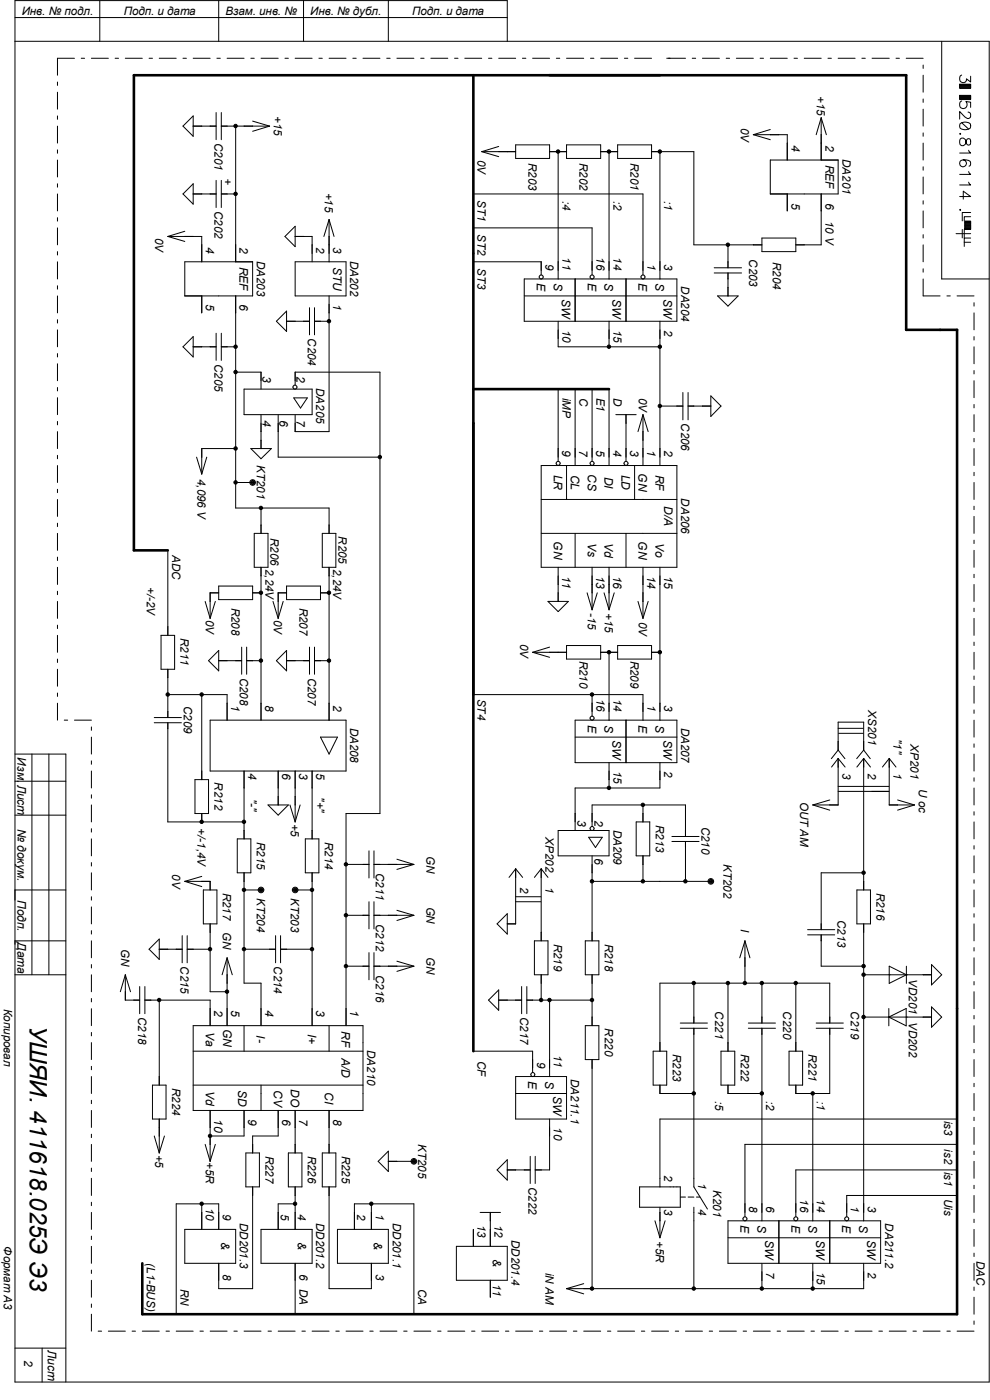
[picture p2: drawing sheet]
<svg xmlns="http://www.w3.org/2000/svg" width="210mm" height="297mm" viewBox="0 0 210 297" stroke-linecap="round" stroke-linejoin="round" font-family="sans-serif">
<g fill="none" stroke="#000" stroke-width=".21">
<path d="M3.2 8.8h206.6v284.4h-206.6v-293.1h104.4v8.7M3.2 3.7h104.4M12.2 17.4v.7M12.2 19.6v3.6M15.8 12.4h-3.6v3.6M17.2 12.4h.7M19.4 12.4h3.6M21.2 .1v8.7M24.4 12.4h.7M26.6 12.4h3.6M31.6 12.4h.7M33.8 12.4h3.6"/>
<path d="M38.8 12.4h.7M41 12.4h3.6M46 12.4h.7M46.4 .1v8.7M48.2 12.4h3.6M53.2 12.4h.7M55.4 12.4h3.6M60.5 12.4h.7M62.6 12.4h3.6M64.4 .1v8.7M67.6 12.4h.8M69.8 12.4h3.6"/>
<path d="M74.8 12.4h.8M77 12.4h3.6M82 12.4h.8M82.4 .1v8.7M84.2 12.4h3.6M89.2 12.4h.8M91.4 12.4h3.6M96.4 12.4h.8M98.6 12.4h3.6M103.6 12.4h.8M105.8 12.4h3.6M110.8 12.4h.7"/>
<path d="M113 12.4h3.6M118 12.4h.7M120.2 12.4h3.6M125.3 12.4h.7M127.4 12.4h3.6M132.5 12.4h.7M134.6 12.4h3.6M141.4 12.4h4M146.9 12.4h.7M149 12.4h3.6M154.1 12.4h.7M156.2 12.4h3.6"/>
<path d="M161.2 12.4h.8M163.4 12.4h3.6M168.4 12.4h.8M170.6 12.4h3.6M175.6 12.4h.8M177.8 12.4h3.6M182.8 12.4h.8M185 12.4h3.6M190.1 12.4h.7M192.2 12.4h3.6M195.8 13.8v.7M195.8 16v3.6"/>
<path d="M199.8 8.8v50.4h10M203.6 17.9h2.3v.9h-2.3zM203.6 17.9h2.3M203.6 18.1h2.3M203.6 18.2h2.3M203.6 18.3h2.3M203.6 18.4h2.3M203.6 18.5h2.3M203.6 18.6h2.3M204 15.9a.82 .82 0 0 0-.3 1.3 .82 .82 0 0 0 1.3-.1v-.4l.9 .7v-1.2M12.2 24.6v.7M12.2 26.8v3.6"/>
<path d="M12.2 31.8v.7M12.2 34v3.5M12.2 39v.7M41 26.8h4.8M41 24.6v4.3l-2.2-2.1zM45.8 23.9v5.7M45.8 38.3v5.7M46.9 26.8h10.3M46.9 23.9v5.7M46.9 38.3v5.7M50 26.8v28.7M53.6 25.7l3.6 1.1"/>
<path d="M57.2 26.8l-3.6 1.1M102.2 32.2h7.2M102.2 32.2l3.6 1M105.8 31.1l-3.6 1.1M109.4 30.7h7.2v2.9h-7.2zM116.6 32.2h3.6M118.4 32.2v27M120.2 30.7h7.2v2.9h-7.2zM127.4 32.2h3.6M129.2 32.2v27M131 30.7h7.2v2.9h-7.2zM138.2 32.2h9v19.7h14.4"/>
<path d="M140 32.2v27M159.8 28.6h7.2v5.4M159.8 28.6l3.6 1M163.4 34h14.4v7.1h-14.4zM163.4 27.5l-3.6 1.1M174.2 25v9M174.2 25l1.1 3.6M174.2 25l-1.1 3.6M195.8 21v.7M195.8 23.2v3.6M195.8 28.2v.7M195.8 30.4v3.6"/>
<path d="M195.8 35.4v.7M195.8 37.5v3.6M203.6 20.2h2.3v.9h-2.3zM203.6 20.3h2.3M203.6 20.4h2.3M203.6 20.5h2.3M203.6 20.7h2.3M203.6 20.8h2.3M203.6 20.9h2.3M203.6 21h2.3M203.7 26.2a1.85 1.85 0 0 1 2.1 0 .83 .83 0 0 1-.3 1.2 1.91 1.91 0 0 1-1.8-.2zM203.7 28.3l.1 .1-.1 .1z"/>
<path d="M203.8 29.4a.69 .69 0 0 1 .7 0 .69 .69 0 0 1 .4 .6l.2 .6 .5 .2a.81 .81 0 0 0 0-1.4h-.2a1.26 1.26 0 0 0-.6 1.2 .64 .64 0 0 1-.7 .3 .64 .64 0 0 1-.5-.6zM204 26l1.5 1.4M204 21.4a.85 .85 0 0 0-.4 1.2 .85 .85 0 0 0 1.3 .2 .85 .85 0 0 0 0-1.3l1 .2v1.1M204.3 33.9a.74 .74 0 0 1 .7 1 .74 .74 0 0 1-1.2 .3 .74 .74 0 0 1 .1-1.2 2.15 2.15 0 0 1 1.9 .2 .74 .74 0 0 1-.2 1.1M205.4 23.8l.3 .1a.74 .74 0 0 1-.2 1.2l-.8-.3-1.1-1.1v1.6M205.5 31.9l.4 .6h-2.3M205.5 36.4l.4 .6h-2.3M205.5 38.7l.4 .5h-2.3M12.2 41.1v3.6M12.2 46.2v.7M12.2 48.3v3.6M12.2 53.4v.7"/>
<path d="M12.2 55.5v3.7M35.6 50.2h7.2v5.3M35.6 50.2l3.6 1M38.8 41.1l2.2-2.1v4.3zM39.2 55.5h14.4v7.3h-14.4zM39.2 49.1l-3.6 1.1M41 41.1h4.8M46.9 41.1h3.1M62.6 50.2h3.6v5.3M62.6 55.5h10.8v7.3h-10.8zM62.6 48v4.3l-2.1-2.1zM69.8 46.6v8.9"/>
<path d="M69.8 46.6l1.1 3.6M69.8 46.6l-1.1 3.6M100.4 41.1h36v17.2M100.4 48.3h25.2v10M100.4 55.5h14.4v2.8M111.2 59.2h32.4v9h-32.4zM122 59.2v9M132.8 59.2v9M151.5 56.8h5.8M151.5 57.9h5.8M154.4 51.9v4.9M154.4 57.9v4.9"/>
<path d="M161.6 50.5h7.2v2.9h-7.2zM167 41.1v3.6M174.2 41.1v10.8h-5.4M195.8 42.6v.7M195.8 44.7v3.6M195.8 49.8v.7M195.8 51.9v3.6M195.8 57v.7M195.8 59.2v3.6h3.6M202.8 49.6h3.1M203.6 41.7h2.3l-1.6-1.1v1.6M203.7 44.4l.1 .1-.1 .1z"/>
<path d="M204.1 48.7v1.8M204.6 48.7v1.8M204.6 51.4h1.3M204.7 48.3h1.2M204.7 47h1.2M204.7 47.1h1.2M204.7 47.2h1.2M204.7 47.3h1.2M204.7 47.5h1.2M204.7 47.7h1.2M204.7 47.8h1.2M204.7 47.9h1.2"/>
<path d="M204.7 48h1.2M204.7 48.1h1.2M204.7 48.2h1.2M204.7 48.5h1.2M205.9 45.1h-1.8v1.8M205.9 46h-1.3v.9M205.9 48.6h-1.2v.1h1.2v-1.8h-1.2v1.8M205.9 50.5h-1.3v1.8M12.2 60.6v.7M12.2 62.8v3.6M12.2 67.8v.7M12.2 70v3.6"/>
<path d="M12.2 75v.7M12.2 77.2v3.6M38.8 73.6l2.2-2.2v4.3zM41 73.6h4.8M42.8 62.8v3.6M45.8 70.7v5.8M46.9 73.6h3.1M46.9 70.7v5.8M50 62.8v45h19.8v5.4M50 79h5.4v3.5M60.8 68.2h4.9M60.8 66v4.3l-2.2-2.1z"/>
<path d="M65.7 65.3v5.7M66.7 68.2h3.1M66.7 65.3v5.7M69.8 62.8v28.8h-7.2v-3.6M111.2 62.8h32.4M118.4 68.2v5.4h21.6M129.2 68.2v5.4M140 68.2v30.6M152.2 62.8h4.4l-2.2 2.1zM200.9 62.8h.7M203 62.8h3.6M206.6 64.2v.7"/>
<path d="M206.6 66.4v3.6M206.6 71.4v.7M206.6 73.6v3.6M206.6 78.6v.7M12.2 82.2v.7M12.2 84.4v3.6M12.2 89.4v.7M12.2 91.6v3.6M12.2 96.6v.7M12.2 98.8v3.6M41.7 97l1.1 3.6M43.9 97l-1.1 3.6"/>
<path d="M50 95.2h-7.2v5.4M51.8 82.5h14.4v5.5h-14.4zM53.2 95.2h4.4l-2.2 2.1zM55.4 88v7.2M59 88v9h21.6M62.3 84.4h2.9l-1.4 2.2zM62.6 81.7v-2.7h18v93.6h-7.2v45M114.8 98.8h28.8v21.6h-28.8zM118.4 82.5v15.3M120.2 98.8v7.2M122 82.5v16.3M125.6 82.5v15.3"/>
<path d="M129.2 82.5v16.3M130.6 88h4.4M132.8 88v9.8M134.6 98.8v7.2M136.4 88v10.8M136.4 88l1.1 3.6M136.4 88l-1.1 3.6M140 86.1h4.9M144.9 83.3v5.8M146 86.1h4.8M146 83.3v5.8M150.8 84l2.2 2.1-2.2 2.2z"/>
<path d="M206.6 80.8v3.6M206.6 85.8v.7M206.6 88v3.6M206.6 93v.7M206.6 95.2v3.6M12.2 103.8v.7M12.2 106v3.6M12.2 111v.7M12.2 113.2v3.6M12.2 118.2v.7M35.6 116.8v18M50 102.4h3.6"/>
<path d="M53.6 102.4h.1M53.9 113.2h3v7.2h-3zM55.4 107.8v5.4M68.4 113.2h2.8v7.2h-2.8zM114.8 113.2h28.8M114.8 106h28.8M122 113.2v7.2M132.8 113.2v7.2M206.6 100.2v.7M206.6 102.4v3.6M206.6 107.4v.7M206.6 109.6v3.6"/>
<path d="M206.6 114.6v.7M206.6 116.8v3.6M12.2 120.4v3.6M12.2 125.4v.8M12.2 127.6v3.6M12.2 132.6v.7M12.2 134.8v3.6M12.2 139.8v.7M34.2 134.8h2.8v7.2h-2.8zM43.5 127.6l1.1 3.6M45.7 127.6l-1.1 3.6M46.4 124.3h7.2v2.9h-7.2z"/>
<path d="M46.4 138v4.3l-2.2-2.1zM46.4 125.8h-1.8v5.4M51.3 137.3v5.7M52.3 137.3v5.7M53.6 125.8h1.8M55.4 120.4v32.4M57.9 127.6l1.1 3.6M60.1 127.6l-1.1 3.6M60.8 125.8h-1.8v5.4M60.8 124.3h7.2v2.9h-7.2zM60.8 138v4.3l-2.2-2.1zM65.7 137.3v5.7"/>
<path d="M66.7 137.3v5.7M68 125.8h1.8M69.8 120.4v32.4M113 138.4h7.2M113 138.4l3.6 1M116.2 127.6h4.4l-2.2 2.2zM116.6 137.3l-3.6 1.1M118.4 120.4v7.2M120.2 136.9h7.2v2.9h-7.2zM124.5 125.8l1.1 3.6M125.6 120.4v9M126.7 125.8l-1.1 3.6"/>
<path d="M127.4 138.4h3.6M128.1 125.8l1.1 3.6M129.2 120.4v9M129.2 138.4v14.4M130.3 125.8l-1.1 3.6M131 136.9h7.2v2.9h-7.2zM135.3 127.6l1.1 3.6M136.4 120.4v10.8M137.5 127.6l-1.1 3.6M138.2 138.4h1.8M140 120.4v32.4M206.6 121.8v.8"/>
<path d="M206.6 124v3.6M206.6 129v.8M206.6 131.2v3.6M206.6 136.2v.7M206.6 138.4v3.6M3.2 160h10.8v133.2M6.8 160v46.8M10.4 160v46.8M12.2 142v3.6M12.2 147v.7M12.2 149.2v3.6M13.6 152.8h.8"/>
<path d="M15.8 152.8h3.6M19.4 154.2v.7M19.4 156.4v3.6M32.7 153.3h5.8M32.7 152.2h5.8M35.6 142v10.2M35.6 153.3v21.1h16.2M35.6 147.4h12.6v5.4M42.8 147.4v18M44.6 152.8h28.8v10.8h-28.8zM46.4 140.2h4.9M52.3 140.2h3.1"/>
<path d="M60.8 140.2h4.9M66.7 140.2h3.1M68 156.4h3.6l-1.8 3.6zM100.4 147.4h36v5.4M122 152.8h21.6v9h-21.6zM122 156.4h21.6M125.6 147.4v4.5M132.8 152.8v9M177.8 159.1v-5.9h5.4v5.9M177.8 154.5h5.3M177.8 159.1l-1.4 1.9M177.8 159.1l1.4 1.9"/>
<path d="M177.9 155.6h5.2M183.2 159.1l-1.5 1.9M183.2 159.1l1.4 1.9M206.6 143.4v.7M206.6 145.6v3.6M206.6 150.6v.7M206.6 152.8v3.6M206.6 157.8v.7M206.6 160v3.6M3.2 165.7h10.8M3.2 172.9h10.8M19.4 161.4v.7"/>
<path d="M19.4 163.6v3.6M19.4 168.6v.7M19.4 170.8v3.6M19.4 175.8v.7M19.4 178v3.6M41.4 165.4h2.8v7.2h-2.8zM42.8 172.6v1.8M50.3 178h2.9v7.2h-2.9zM51.8 163.6v14.4M56.9 170.8h4.3l-2.2 2.1zM59 163.6v7.2M61.5 170.8l1.1 3.6"/>
<path d="M62.6 163.6v10.8M63.7 170.8l-1.1 3.6M64.8 178h2.8v7.2h-2.8zM66.2 163.6v14.4M118.4 176.2h10.8v5.4h-10.8zM124.9 177.6h2.9l-1.5 2.2zM125.6 175.3v-4.5h19.8v6.7M129.2 161.8v5.4M135 174.4h2.8v7.2h-2.8zM136.4 170.8v3.6M140 161.8v5.4h-18v9M142.5 177.5h5.8"/>
<path d="M142.5 178.5h5.8M145.4 178.5v8.5M172.4 170.8l3.6 1.1M176 169.7l-3.6 1.1M177.8 160.9v9.9h-5.4M177.8 160.9l1.5 1.8M177.8 160.9l-1.4 1.8M177.8 167.9h10.8M177.8 166.8h10.8M183.2 160.9v27.9M183.2 160.9l1.5 1.8M183.2 160.9l-1.4 1.8"/>
<path d="M188.6 160.9v9.9h5.4M188.6 160.9l1.5 1.8M188.6 160.9l-1.4 1.8M190.4 169.7l3.6 1.1M194 170.8l-3.6 1.1M206.6 165v.7M206.6 167.2v3.6M206.6 172.2v.7M206.6 174.4v3.6M206.6 179.4v.7M3.2 188.8h10.8M3.2 199.6h10.8"/>
<path d="M19.4 183v.7M19.4 185.2v3.6M19.4 190.2v.8M19.4 192.4v3.6M19.4 197.4v.8M19.4 199.6v3.6M38.7 198.5v5.8M39.2 187h5.4v1.8M39.2 187l3.6 1.1M39.7 198.5v5.8M42.8 185.9l-3.6 1.1M43.1 188.8h2.9v7.2h-2.9z"/>
<path d="M44.6 196v14.4h3.6M51.8 185.2v23.4h3.6v9M51.8 188.8h3.6M55.4 188.8h.1M58.5 198.5v5.8M59.5 198.5v5.8M62.6 188.8h.1M62.6 188.8h3.6M66.2 185.2v32.4M73.4 183.4h4.9M73.4 194.2h4.9M78.3 180.5v5.8"/>
<path d="M78.3 191.3v5.8M79.3 183.4h8.5M79.3 194.2h8.5M79.3 180.5v5.8M79.3 191.3v5.8M84.2 182.3l3.6 1.1M84.2 193.1l3.6 1.1M87.8 183.4l-3.6 1M87.8 194.2l-3.6 1.1M105.5 196l2.1-2.2v4.4zM109.4 190.2h5.3M109.4 191.3h5.3"/>
<path d="M109.4 184.3v11.7h-1.8M109.4 184.3l1.5 1.8M109.4 184.3l-1.4 1.8M113.4 199.6h2.8v7.2h-2.8zM114.8 184.3v15.3M114.8 184.3l1.4 1.8M114.8 184.3l-1.4 1.8M124.2 199.6h2.8v7.2h-2.8zM125.6 181.6v18M125.6 187h25.2M136.4 181.6v5.4M150.8 187h.1"/>
<path d="M150.8 187h.2M158 199.6v9M158 199.6l-1.1 3.6M158 199.6l1.1 3.6M171.3 197.2h5.8M171.3 198.3h5.8M174.2 198.3v6.7h9M181.8 188.8h2.9v7.2h-2.9zM183.2 196v63M183.2 185.2h-9v12M206.6 181.6v3.6M206.6 186.6v.8"/>
<path d="M206.6 188.8v3.6M206.6 193.8v.8M206.6 196v3.6M3.2 206.8h10.8M19.4 204.6v.8M19.4 206.8v3.6M19.4 211.8v.8M19.4 214v3.6M19.4 219v.8M26.6 206.8v5.4h3M26.6 206.8l1.1 3.6M26.6 206.8l-1.1 3.6"/>
<path d="M29.6 209.3v5.8M30.7 212.2h13.9v5.4M30.7 209.3v5.8M31.6 201.4l2.2-2.2v4.3zM33.8 201.4h4.9M33.8 212.2v18M39.7 201.4h4.9M41 217.6h36v18h-36zM48.2 203.2v14.4M48.2 203.2l1.1 3.6M48.2 203.2l-1.1 3.6M51.8 217.6v5.4"/>
<path d="M51.8 201.4h6.7M59.5 201.4h6.7M69.8 217.6v5.4M73.4 205h4.9M78.3 202.1v5.8M79.3 205h8.5M79.3 202.1v5.8M84.2 203.9l3.6 1.1M87.8 205l-3.6 1.1M103.6 212.2l2.2-2.2v4.3zM105.8 212.2h4.9M110.7 209.3v5.8"/>
<path d="M111.8 212.2h13.8M111.8 209.3v5.8M114.8 206.8v5.4M116.6 212.2v16.2M124.2 217.6h2.8v7.2h-2.8zM125.6 206.8v10.8M144.3 217h5.8M144.3 218.1h5.8M147.2 208.6v8.4M147.2 218.1v33.7l2.9 4.7M154.4 208.6v14.4M158.7 217h5.8"/>
<path d="M158.7 218.1h5.8M161.6 208.6v8.4M161.6 218.1v40.9M168.8 208.6v14.4M173.1 217h5.8M173.1 218.1h5.8M176 217v-8.4h-36v14.4M176 218.1v13.9h-7.2v-1.8M183.2 206.8h14.4M183.2 215.8h14.4M188.6 215.8h.1M188.6 214v3.6"/>
<path d="M188.6 215.8l3.6-1.8v3.6zM188.6 206.8h.1M188.6 205l3.7 1.8-3.7 1.8zM192.2 215.8h.1M192.3 206.8h.1M192.3 205v3.6M197.6 204.6l2.2 2.2-2.2 2.2zM197.6 213.6l2.2 2.2-2.2 2.1zM206.6 201v.8M206.6 203.2v3.6M206.6 208.2v.8M206.6 210.4v3.6"/>
<path d="M206.6 215.4v.8M206.6 217.6v3.6M19.4 221.2v3.6M19.4 226.2v.7M19.4 228.4v3.6M19.4 233.4v.7M19.4 235.6v3.6M32.3 230.2h2.9v7.2h-2.9zM33.8 237.4v7.2M41 223h36M41 230.2h36M44.6 235.6v10.8"/>
<path d="M51.8 235.6v5.4h-7.2M55.4 230.2v5.4M59 235.6v5.4h-5.4v3.6M62.6 235.6v9M69.8 235.6v9M100.4 223h12.6v4.5M109.4 232h10.8M109.4 228.4h10.8v9h-10.8zM116.6 237.4v10.8h-3.1M125.6 224.8v48.6M138.6 223h2.8v7.2h-2.8zM140 230.2v1.8h7.2"/>
<path d="M153 223h2.9v7.2h-2.9zM154.4 230.2v1.8h7.2M167.4 223h2.9v7.2h-2.9zM172.4 232v27M203 237.4h-63v14.4M206.6 222.6v.8M206.6 224.8v3.6M206.6 229.8v.7M206.6 232v3.6M206.6 237v.7M206.6 239.2v3.6M19.4 240.6v.7"/>
<path d="M19.4 242.8v3.6M19.4 247.8v.7M19.4 250v3.6M19.4 255.1v.7M19.4 257.2v3.6M32.7 241l1.1 3.6M34.9 241l-1.1 3.6M42.8 255.4v5.4M43.5 242.8l1.1 3.6M45.7 242.8l-1.1 3.6M52.2 244.6h2.8v7.2h-2.8zM53.6 251.8v21.6h-7.2v-5.4"/>
<path d="M61.2 244.6h2.9v7.2h-2.9zM62.6 255.4h-3.6v5.4M62.6 251.8v9M68.4 244.6h2.8v7.2h-2.8zM69.8 251.8v21.6h9v-5.4M78.8 255.4v5.4M82.4 246.4h5.4M82.4 244.2v4.3l-2.2-2.1zM87.8 246.4h.1M101.9 257.2h4.3M104 257.2v7.2M107.6 248.2h4.9"/>
<path d="M107.6 246v4.4l-2.1-2.2zM112.5 245.3v5.8M113.5 245.3v5.8M135.7 251.8h8.6v4.3h-8.6zM138.9 259l1.1 3.6M140 256.1v6.5M141.1 259l-1.1 3.6M144.3 254h1.1M146 254h1.2M147.2 256.1v17.3M147.7 254h.8M154.4 259h32.4v9h-32.4z"/>
<path d="M165.2 259v9M176 259v9M203 253.6h-23.4v4.5M203 248.2h-34.2v9.9M203 242.8h-45v15.3M206.6 244.2v.7M206.6 246.4v3.6M206.6 251.5v.7M206.6 253.6v3.6M206.6 258.7v.7M19.4 262.3v.7M19.4 264.4v3.6"/>
<path d="M19.4 269.5v.7M19.4 271.6v3.6M19.4 276.6v.8M19.4 278.8v3.6M39.2 260.8h10.8v7.2h-10.8zM46.4 260.8v-5.4h-9v23.4M55.4 260.8h10.8v7.2h-10.8zM62.6 268v10.8M71.6 260.8h10.8v7.2h-10.8zM75.2 260.8v-5.4h12.6v23.4M96.8 264.4h10.8v7.2h-10.8zM100.4 260.8v3.6"/>
<path d="M104 271.6v3.6M120.2 273.4l3.6 1.1M123.8 272.3l-3.6 1.1M154.4 262.6h32.4M161.6 268v5.4M172.4 268v5.4M183.2 268v5.4h-63M206.6 260.8v3.6M206.6 265.9v.7M206.6 268v3.6M206.6 273v.8M206.6 275.2v3.6"/>
<path d="M3.2 286h10.8M8.9 286v7.2M20.8 282.4h.7M23 282.4h3.6M28 282.4h.7M30.2 282.4h3.6M35.2 282.4h.7M37.4 282.4h3.6M42.4 282.4h.7M44.6 282.4h3.6M49.6 282.4h.7M51.8 282.4h3.6"/>
<path d="M56.9 282.4h.7M59 282.4h3.6M64.1 282.4h.7M66.2 282.4h3.6M71.2 282.4h.8M73.4 282.4h3.6M78.4 282.4h.8M80.6 282.4h3.6M85.6 282.4h.8M87.8 282.4h3.6M92.8 282.4h.8M95 282.4h3.6"/>
<path d="M100 282.4h.8M102.2 282.4h3.6M107.2 282.4h.7M109.4 282.4h3.6M114.4 282.4h.7M116.6 282.4h3.6M121.6 282.4h.8M123.8 282.4h3.6M128.9 282.4h.7M131 282.4h3.6M136.1 282.4h.7M138.2 282.4h3.6"/>
<path d="M143.3 282.4h.7M145.4 282.4h3.6M150.5 282.4h.7M152.6 282.4h3.6M157.6 282.4h.8M159.8 282.4h3.6M164.8 282.4h.8M167 282.4h3.6M172 282.4h.8M174.2 282.4h3.6M179.2 282.4h.8M181.4 282.4h3.6"/>
<path d="M186.4 282.4h.8M188.6 282.4h3.6M193.7 282.4h.7M195.8 282.4h3.6M200.9 282.4h.7M203 282.4h3.6M206.6 280.2v.8"/>
<circle cx="114.8" cy="58.8" r=".42"/>
<circle cx="125.6" cy="58.8" r=".42"/>
<circle cx="136.4" cy="58.8" r=".42"/>
<circle cx="62.6" cy="82.1" r=".42"/>
<circle cx="118.4" cy="98.3" r=".42"/>
<circle cx="125.6" cy="98.3" r=".42"/>
<circle cx="132.8" cy="98.3" r=".42"/>
<circle cx="53.6" cy="102.4" r=".13"/>
<circle cx="53.6" cy="102.4" r=".59"/>
<circle cx="53.6" cy="102.4" r=".42"/>
<circle cx="53.6" cy="102.4" r=".3"/>
<circle cx="53.7" cy="102.4" r=".08"/>
<circle cx="125.6" cy="152.4" r=".42"/>
<circle cx="125.6" cy="175.8" r=".42"/>
<circle cx="55.4" cy="188.8" r=".59"/>
<circle cx="55.4" cy="188.8" r=".13"/>
<circle cx="55.4" cy="188.8" r=".42"/>
<circle cx="55.4" cy="188.8" r=".3"/>
<circle cx="55.5" cy="188.8" r=".08"/>
<circle cx="62.6" cy="188.8" r=".59"/>
<circle cx="62.6" cy="188.8" r=".13"/>
<circle cx="62.6" cy="188.8" r=".42"/>
<circle cx="62.6" cy="188.8" r=".3"/>
<circle cx="62.7" cy="188.8" r=".08"/>
<circle cx="150.8" cy="187" r=".59"/>
<circle cx="150.8" cy="187" r=".13"/>
<circle cx="150.8" cy="187" r=".3"/>
<circle cx="150.8" cy="187" r=".42"/>
<circle cx="113" cy="228" r=".42"/>
<circle cx="87.8" cy="246.4" r=".13"/>
<circle cx="87.8" cy="246.4" r=".59"/>
<circle cx="87.8" cy="246.4" r=".42"/>
<circle cx="87.8" cy="246.4" r=".3"/>
<circle cx="87.9" cy="246.4" r=".08"/>
<circle cx="158" cy="258.6" r=".42"/>
<circle cx="168.8" cy="258.6" r=".42"/>
<circle cx="179.6" cy="258.6" r=".42"/>
</g>
<g fill="#000" stroke="#000" stroke-width=".21">
<circle cx="50" cy="26.7" r=".36"/>
<circle cx="118.4" cy="32.2" r=".36"/>
<circle cx="129.2" cy="32.2" r=".36"/>
<circle cx="140" cy="32.2" r=".36"/>
<circle cx="50" cy="41.1" r=".36"/>
<circle cx="154.4" cy="51.9" r=".36"/>
<circle cx="50" cy="78.9" r=".36"/>
<circle cx="50" cy="73.6" r=".36"/>
<circle cx="69.8" cy="68.1" r=".36"/>
<circle cx="129.2" cy="73.6" r=".36"/>
<circle cx="140" cy="73.6" r=".36"/>
<circle cx="50" cy="95.1" r=".36"/>
<circle cx="80.6" cy="97" r=".36"/>
<circle cx="140" cy="86.1" r=".36"/>
<circle cx="50" cy="102.3" r=".36"/>
<circle cx="55.4" cy="107.8" r=".36"/>
<circle cx="55.4" cy="125.8" r=".36"/>
<circle cx="69.8" cy="125.8" r=".36"/>
<circle cx="129.2" cy="138.4" r=".36"/>
<circle cx="140" cy="138.4" r=".36"/>
<circle cx="35.6" cy="147.3" r=".36"/>
<circle cx="42.8" cy="147.3" r=".36"/>
<circle cx="55.4" cy="140.1" r=".36"/>
<circle cx="69.8" cy="140.1" r=".36"/>
<circle cx="125.6" cy="147.3" r=".36"/>
<circle cx="42.8" cy="174.3" r=".36"/>
<circle cx="51.8" cy="174.3" r=".36"/>
<circle cx="129.2" cy="167.2" r=".36"/>
<circle cx="136.4" cy="170.8" r=".36"/>
<circle cx="51.8" cy="188.8" r=".36"/>
<circle cx="66.2" cy="188.8" r=".36"/>
<circle cx="73.4" cy="194.2" r=".36"/>
<circle cx="73.4" cy="183.4" r=".36"/>
<circle cx="125.6" cy="187" r=".36"/>
<circle cx="136.4" cy="187" r=".36"/>
<circle cx="145.4" cy="187" r=".36"/>
<circle cx="183.2" cy="185.1" r=".36"/>
<circle cx="33.8" cy="212.2" r=".36"/>
<circle cx="44.6" cy="201.4" r=".36"/>
<circle cx="48.2" cy="210.4" r=".36"/>
<circle cx="51.8" cy="201.4" r=".36"/>
<circle cx="66.2" cy="201.4" r=".36"/>
<circle cx="73.4" cy="205" r=".36"/>
<circle cx="114.8" cy="212.2" r=".36"/>
<circle cx="116.6" cy="212.2" r=".36"/>
<circle cx="125.6" cy="212.2" r=".36"/>
<circle cx="147.2" cy="208.6" r=".36"/>
<circle cx="154.4" cy="208.6" r=".36"/>
<circle cx="158" cy="208.6" r=".36"/>
<circle cx="161.6" cy="208.6" r=".36"/>
<circle cx="168.8" cy="208.6" r=".36"/>
<circle cx="183.2" cy="205" r=".36"/>
<circle cx="183.2" cy="206.8" r=".36"/>
<circle cx="183.2" cy="215.8" r=".36"/>
<circle cx="147.2" cy="232" r=".36"/>
<circle cx="161.6" cy="232" r=".36"/>
<circle cx="172.4" cy="232" r=".36"/>
<circle cx="42.8" cy="255.4" r=".36"/>
<circle cx="44.6" cy="241" r=".36"/>
<circle cx="62.6" cy="255.4" r=".36"/>
<circle cx="78.8" cy="255.4" r=".36"/>
<circle cx="125.6" cy="273.4" r=".36"/>
<circle cx="147.2" cy="273.4" r=".36"/>
<circle cx="161.6" cy="273.4" r=".36"/>
<circle cx="172.4" cy="273.4" r=".36"/>
</g>
<path d="M100.4 16v207M100.4 82.5h28.8M35.6 116.8h-7.2v-100.8h163.8v54h10.8v208.8h-172.8v-10.8" fill="none" stroke="#000" stroke-width=".55"/>
<text font-size="5.1" x="6.3" y="217.6" transform="rotate(90 6.3 217.6)">УШЯИ. 411618.025Э Э3</text>
<g font-size="2.5">
<text x="4.6" y="3.1">Инв. № подл.</text>
<text x="26.3" y="3.1">Подп. и дата</text>
<text x="47.8" y="3.1">Взам. инв. №</text>
<text x="65.8" y="3.1">Инв. № дубл.</text>
<text x="87.4" y="3.1">Подп. и дата</text>
<text x="173.3" y="20.3" transform="rotate(90 173.3 20.3)">+15</text>
<text x="58.1" y="24.6" transform="rotate(90 58.1 24.6)">+15</text>
<text x="157.1" y="27.1" transform="rotate(90 157.1 27.1)">0V</text>
<text x="45.5" y="30.4" transform="rotate(90 45.5 30.4)">C201</text>
<text x="101.3" y="34" transform="rotate(90 101.3 34)">0V</text>
<text x="112.1" y="34.6" transform="rotate(90 112.1 34.6)">R203</text>
<text x="122.9" y="34.6" transform="rotate(90 122.9 34.6)">R202</text>
<text x="133.7" y="34.6" transform="rotate(90 133.7 34.6)">R201</text>
<text x="167.9" y="30.7" transform="rotate(90 167.9 30.7)">4</text>
<text x="175.1" y="30.7" transform="rotate(90 175.1 30.7)">2</text>
<text x="175.1" y="35" transform="rotate(90 175.1 35)">REF</text>
<text x="178.7" y="33.7" transform="rotate(90 178.7 33.7)">DA201</text>
<text x="47.6" y="39.5">+</text>
<text x="68.9" y="40.9" transform="rotate(90 68.9 40.9)">+15</text>
<text x="45.5" y="44.7" transform="rotate(90 45.5 44.7)">C202</text>
<text x="101.3" y="42.5" transform="rotate(90 101.3 42.5)">ST1</text>
<text x="119.3" y="42.7" transform="rotate(90 119.3 42.7)">:4</text>
<text x="130.1" y="42.7" transform="rotate(90 130.1 42.7)">:2</text>
<text x="140.9" y="42.7" transform="rotate(90 140.9 42.7)">:1</text>
<text x="167.9" y="43" transform="rotate(90 167.9 43)">5</text>
<text x="175.1" y="43" transform="rotate(90 175.1 43)">6</text>
<text x="175.1" y="46.8" transform="rotate(90 175.1 46.8)">10 V</text>
<text x="32.9" y="50.4" transform="rotate(90 32.9 50.4)">0V</text>
<text x="43.6" y="52.3" transform="rotate(90 43.6 52.3)">4</text>
<text x="50.8" y="52.3" transform="rotate(90 50.8 52.3)">2</text>
<text x="67.1" y="52.4" transform="rotate(90 67.1 52.4)">2</text>
<text x="70.7" y="52.4" transform="rotate(90 70.7 52.4)">3</text>
<text x="101.3" y="49.7" transform="rotate(90 101.3 49.7)">ST2</text>
<text x="50.8" y="56.6" transform="rotate(90 50.8 56.6)">REF</text>
<text x="54.5" y="55.3" transform="rotate(90 54.5 55.3)">DA203</text>
<text x="70.7" y="56.6" transform="rotate(90 70.7 56.6)">STU</text>
<text x="74.3" y="55.3" transform="rotate(90 74.3 55.3)">DA202</text>
<text x="101.3" y="56.9" transform="rotate(90 101.3 56.9)">ST3</text>
<text x="115.7" y="56" transform="rotate(90 115.7 56)">9</text>
<text x="119.3" y="54.6" transform="rotate(90 119.3 54.6)">11</text>
<text x="126.5" y="54.6" transform="rotate(90 126.5 54.6)">16</text>
<text x="130.1" y="54.6" transform="rotate(90 130.1 54.6)">14</text>
<text x="137.3" y="56" transform="rotate(90 137.3 56)">1</text>
<text x="140.9" y="56" transform="rotate(90 140.9 56)">3</text>
<text x="158.9" y="55" transform="rotate(90 158.9 55)">C203</text>
<text x="163.9" y="55.5" transform="rotate(90 163.9 55.5)">R204</text>
<text x="43.6" y="64.6" transform="rotate(90 43.6 64.6)">5</text>
<text x="50.8" y="64.6" transform="rotate(90 50.8 64.6)">6</text>
<text x="70.7" y="64.6" transform="rotate(90 70.7 64.6)">1</text>
<text x="113.9" y="60.1" transform="rotate(90 113.9 60.1)">E</text>
<text x="117.5" y="60.1" transform="rotate(90 117.5 60.1)">S</text>
<text x="119.2" y="63.3" transform="rotate(90 119.2 63.3)">SW</text>
<text x="124.7" y="60.1" transform="rotate(90 124.7 60.1)">E</text>
<text x="128.3" y="60.1" transform="rotate(90 128.3 60.1)">S</text>
<text x="130" y="63.3" transform="rotate(90 130 63.3)">SW</text>
<text x="135.5" y="60.1" transform="rotate(90 135.5 60.1)">E</text>
<text x="139.1" y="60.1" transform="rotate(90 139.1 60.1)">S</text>
<text x="140.8" y="63.3" transform="rotate(90 140.8 63.3)">SW</text>
<text x="144.5" y="60.7" transform="rotate(90 144.5 60.7)">DA204</text>
<text x="65.3" y="71.8" transform="rotate(90 65.3 71.8)">C204</text>
<text x="119.3" y="70" transform="rotate(90 119.3 70)">10</text>
<text x="130.1" y="70" transform="rotate(90 130.1 70)">15</text>
<text x="140.9" y="70" transform="rotate(90 140.9 70)">2</text>
<text x="45.5" y="77.2" transform="rotate(90 45.5 77.2)">C205</text>
<text x="55.7" y="79.7" transform="rotate(90 55.7 79.7)">3</text>
<text x="62.9" y="79.8" transform="rotate(90 62.9 79.8)">2</text>
<text x="67.1" y="82.3" transform="rotate(90 67.1 82.3)">DA205</text>
<text x="55.7" y="89.1" transform="rotate(90 55.7 89.1)">4</text>
<text x="59.3" y="89.1" transform="rotate(90 59.3 89.1)">6</text>
<text x="62.9" y="89.1" transform="rotate(90 62.9 89.1)">7</text>
<text x="119.3" y="84.4" transform="rotate(90 119.3 84.4)">iMP</text>
<text x="122.9" y="84.4" transform="rotate(90 122.9 84.4)">C</text>
<text x="126.5" y="84.4" transform="rotate(90 126.5 84.4)">E1</text>
<text x="130.1" y="84.4" transform="rotate(90 130.1 84.4)">D</text>
<text x="135.5" y="84.4" transform="rotate(90 135.5 84.4)">0V</text>
<text x="144.5" y="89.8" transform="rotate(90 144.5 89.8)">C206</text>
<text x="119.3" y="95.5" transform="rotate(90 119.3 95.5)">9</text>
<text x="122.9" y="95.5" transform="rotate(90 122.9 95.5)">7</text>
<text x="126.5" y="95.5" transform="rotate(90 126.5 95.5)">5</text>
<text x="130.1" y="95.5" transform="rotate(90 130.1 95.5)">4</text>
<text x="133.7" y="95.5" transform="rotate(90 133.7 95.5)">3</text>
<text x="137.3" y="95.5" transform="rotate(90 137.3 95.5)">1</text>
<text x="140.9" y="95.5" transform="rotate(90 140.9 95.5)">2</text>
<text x="41.9" y="101.6" transform="rotate(90 41.9 101.6)">4,096 V</text>
<text x="54.5" y="98.7" transform="rotate(90 54.5 98.7)">KT201</text>
<text x="117.5" y="100.7" transform="rotate(90 117.5 100.7)">LR</text>
<text x="121.1" y="100.7" transform="rotate(90 121.1 100.7)">CL</text>
<text x="124.7" y="100.6" transform="rotate(90 124.7 100.6)">CS</text>
<text x="128.3" y="101.1" transform="rotate(90 128.3 101.1)">DI</text>
<text x="131.9" y="100.7" transform="rotate(90 131.9 100.7)">LD</text>
<text x="135.5" y="100.4" transform="rotate(90 135.5 100.4)">GN</text>
<text x="139.1" y="100.7" transform="rotate(90 139.1 100.7)">RF</text>
<text x="140.9" y="107.4" transform="rotate(90 140.9 107.4)">D/A</text>
<text x="144.5" y="105.7" transform="rotate(90 144.5 105.7)">DA206</text>
<text x="71.8" y="113.8" transform="rotate(90 71.8 113.8)">R205</text>
<text x="36.5" y="117.7" transform="rotate(90 36.5 117.7)">ADC</text>
<text x="57.4" y="114.1" transform="rotate(90 57.4 114.1)">R206</text>
<text x="117.5" y="114.8" transform="rotate(90 117.5 114.8)">GN</text>
<text x="124.7" y="115.3" transform="rotate(90 124.7 115.3)">Vs</text>
<text x="128.3" y="115.2" transform="rotate(90 128.3 115.2)">Vd</text>
<text x="135.5" y="114.8" transform="rotate(90 135.5 114.8)">GN</text>
<text x="139.1" y="115.2" transform="rotate(90 139.1 115.2)">Vo</text>
<text x="31.1" y="124.5" transform="rotate(90 31.1 124.5)">+/-2V</text>
<text x="56.3" y="120.7" transform="rotate(90 56.3 120.7)">2,24V</text>
<text x="70.7" y="120.7" transform="rotate(90 70.7 120.7)">2,24V</text>
<text x="119.3" y="122.2" transform="rotate(90 119.3 122.2)">11</text>
<text x="126.5" y="122.2" transform="rotate(90 126.5 122.2)">13</text>
<text x="130.1" y="122.2" transform="rotate(90 130.1 122.2)">16</text>
<text x="137.3" y="122.2" transform="rotate(90 137.3 122.2)">14</text>
<text x="140.9" y="122.2" transform="rotate(90 140.9 122.2)">15</text>
<text x="43.7" y="131.5" transform="rotate(90 43.7 131.5)">0V</text>
<text x="49.1" y="128.9" transform="rotate(90 49.1 128.9)">R208</text>
<text x="58.1" y="131.5" transform="rotate(90 58.1 131.5)">0V</text>
<text x="63.5" y="128.9" transform="rotate(90 63.5 128.9)">R207</text>
<text x="124.7" y="130.1" transform="rotate(90 124.7 130.1)">-15</text>
<text x="128.3" y="130.1" transform="rotate(90 128.3 130.1)">+15</text>
<text x="135.5" y="131.9" transform="rotate(90 135.5 131.9)">0V</text>
<text x="38.3" y="135.4" transform="rotate(90 38.3 135.4)">R211</text>
<text x="110.3" y="136.6" transform="rotate(90 110.3 136.6)">0V</text>
<text x="50.9" y="143.8" transform="rotate(90 50.9 143.8)">C208</text>
<text x="65.3" y="143.8" transform="rotate(90 65.3 143.8)">C207</text>
<text x="122.9" y="140.2" transform="rotate(90 122.9 140.2)">R210</text>
<text x="133.7" y="140.2" transform="rotate(90 133.7 140.2)">R209</text>
<text x="39" y="149.8" transform="rotate(90 39 149.8)">C209</text>
<text x="49.1" y="149.6" transform="rotate(90 49.1 149.6)">1</text>
<text x="56.3" y="149.6" transform="rotate(90 56.3 149.6)">8</text>
<text x="70.7" y="149.6" transform="rotate(90 70.7 149.6)">2</text>
<text x="101.3" y="148.2" transform="rotate(90 101.3 148.2)">ST4</text>
<text x="126.5" y="148.2" transform="rotate(90 126.5 148.2)">16</text>
<text x="130.1" y="148.2" transform="rotate(90 130.1 148.2)">14</text>
<text x="137.3" y="149.6" transform="rotate(90 137.3 149.6)">1</text>
<text x="140.9" y="149.6" transform="rotate(90 140.9 149.6)">3</text>
<text x="74.3" y="154.3" transform="rotate(90 74.3 154.3)">DA208</text>
<text x="124.7" y="153.7" transform="rotate(90 124.7 153.7)">E</text>
<text x="128.3" y="153.7" transform="rotate(90 128.3 153.7)">S</text>
<text x="135.5" y="153.7" transform="rotate(90 135.5 153.7)">E</text>
<text x="139.1" y="153.7" transform="rotate(90 139.1 153.7)">S</text>
<text x="144.5" y="154.3" transform="rotate(90 144.5 154.3)">DA207</text>
<text x="184.2" y="150.7" transform="rotate(90 184.2 150.7)">XS201</text>
<text x="3.7" y="160.7" transform="rotate(90 3.7 160.7)">Изм.</text>
<text x="130" y="156.9" transform="rotate(90 130 156.9)">SW</text>
<text x="140.8" y="156.9" transform="rotate(90 140.8 156.9)">SW</text>
<text x="189.5" y="156.8" transform="rotate(90 189.5 156.8)">&quot;1&quot;</text>
<text x="193.1" y="157.9" transform="rotate(90 193.1 157.9)">XP201</text>
<text x="3.7" y="166.5" transform="rotate(90 3.7 166.5)">Лист</text>
<text x="45.5" y="166" transform="rotate(90 45.5 166)">R212</text>
<text x="52.7" y="164" transform="rotate(90 52.7 164)">4</text>
<text x="59.9" y="164" transform="rotate(90 59.9 164)">6</text>
<text x="63.5" y="164" transform="rotate(90 63.5 164)">3</text>
<text x="67.1" y="164" transform="rotate(90 67.1 164)">5</text>
<text x="130.1" y="163.6" transform="rotate(90 130.1 163.6)">15</text>
<text x="140.9" y="163.6" transform="rotate(90 140.9 163.6)">2</text>
<text x="178.7" y="164" transform="rotate(90 178.7 164)">3</text>
<text x="184.1" y="164" transform="rotate(90 184.1 164)">2</text>
<text x="189.5" y="164" transform="rotate(90 189.5 164)">1</text>
<text x="194.9" y="167.4" transform="rotate(90 194.9 167.4)">U oc</text>
<text x="52.7" y="169.5" transform="rotate(90 52.7 169.5)">&quot;-&quot;</text>
<text x="67.1" y="169.2" transform="rotate(90 67.1 169.2)">&quot;+&quot;</text>
<text x="169.7" y="170.1" transform="rotate(90 169.7 170.1)">OUT AM</text>
<text x="3.7" y="175.8" transform="rotate(90 3.7 175.8)">№ докум.</text>
<text x="41.9" y="175.7" transform="rotate(90 41.9 175.7)">+/-1,4V</text>
<text x="54.5" y="178.6" transform="rotate(90 54.5 178.6)">R215</text>
<text x="61.7" y="174.8" transform="rotate(90 61.7 174.8)">+5</text>
<text x="68.9" y="178.6" transform="rotate(90 68.9 178.6)">R214</text>
<text x="115.7" y="177.7" transform="rotate(90 115.7 177.7)">XP202</text>
<text x="122.5" y="174" transform="rotate(90 122.5 174)">3</text>
<text x="126.1" y="174" transform="rotate(90 126.1 174)">2</text>
<text x="130.1" y="176" transform="rotate(90 130.1 176)">DA209</text>
<text x="139.1" y="175" transform="rotate(90 139.1 175)">R213</text>
<text x="148.8" y="175.3" transform="rotate(90 148.8 175.3)">C210</text>
<text x="36.5" y="185.5" transform="rotate(90 36.5 185.5)">0V</text>
<text x="79.7" y="185.2" transform="rotate(90 79.7 185.2)">C211</text>
<text x="90.5" y="181.5" transform="rotate(90 90.5 181.5)">GN</text>
<text x="126.1" y="181.9" transform="rotate(90 126.1 181.9)">6</text>
<text x="153.5" y="183.3" transform="rotate(90 153.5 183.3)">KT202</text>
<text x="3.7" y="191" transform="rotate(90 3.7 191)">Подп.</text>
<text x="47.3" y="189.4" transform="rotate(90 47.3 189.4)">R217</text>
<text x="54.5" y="190.5" transform="rotate(90 54.5 190.5)">KT204</text>
<text x="61.7" y="190.5" transform="rotate(90 61.7 190.5)">KT203</text>
<text x="110.3" y="188.1" transform="rotate(90 110.3 188.1)">2</text>
<text x="115.7" y="188.1" transform="rotate(90 115.7 188.1)">1</text>
<text x="185.9" y="189.4" transform="rotate(90 185.9 189.4)">R216</text>
<text x="47.3" y="197.7" transform="rotate(90 47.3 197.7)">GN</text>
<text x="79.7" y="196" transform="rotate(90 79.7 196)">C212</text>
<text x="90.5" y="192.3" transform="rotate(90 90.5 192.3)">GN</text>
<text x="157.1" y="197.1" transform="rotate(90 157.1 197.1)">I</text>
<text x="177.6" y="195.2" transform="rotate(90 177.6 195.2)">C213</text>
<text x="3.7" y="199.9" transform="rotate(90 3.7 199.9)">Дата</text>
<text x="25.7" y="201.3" transform="rotate(90 25.7 201.3)">GN</text>
<text x="90.5" y="203.1" transform="rotate(90 90.5 203.1)">GN</text>
<text x="117.5" y="200.2" transform="rotate(90 117.5 200.2)">R219</text>
<text x="128.3" y="200.2" transform="rotate(90 128.3 200.2)">R218</text>
<text x="38.3" y="205" transform="rotate(90 38.3 205)">C215</text>
<text x="58.1" y="205" transform="rotate(90 58.1 205)">C214</text>
<text x="79.7" y="206.8" transform="rotate(90 79.7 206.8)">C216</text>
<text x="192.8" y="207.8" transform="rotate(90 192.8 207.8)">VD201</text>
<text x=".8" y="214" transform="rotate(90 .8 214)">Копировал</text>
<text x="29.3" y="215.8" transform="rotate(90 29.3 215.8)">C218</text>
<text x="45.5" y="214.4" transform="rotate(90 45.5 214.4)">2</text>
<text x="49.1" y="214.4" transform="rotate(90 49.1 214.4)">5</text>
<text x="56.3" y="214.4" transform="rotate(90 56.3 214.4)">4</text>
<text x="67.1" y="214.4" transform="rotate(90 67.1 214.4)">3</text>
<text x="74.3" y="214.4" transform="rotate(90 74.3 214.4)">1</text>
<text x="110.3" y="215.8" transform="rotate(90 110.3 215.8)">C217</text>
<text x="151.7" y="214.6" transform="rotate(90 151.7 214.6)">C221</text>
<text x="166.1" y="214.6" transform="rotate(90 166.1 214.6)">C220</text>
<text x="180.5" y="214.6" transform="rotate(90 180.5 214.6)">C219</text>
<text x="43.6" y="218.9" transform="rotate(90 43.6 218.9)">Va</text>
<text x="47.3" y="218.3" transform="rotate(90 47.3 218.3)">GN</text>
<text x="54.4" y="219.7" transform="rotate(90 54.4 219.7)">I-</text>
<text x="65.3" y="219.4" transform="rotate(90 65.3 219.4)">I+</text>
<text x="72.5" y="218.7" transform="rotate(90 72.5 218.7)">RF</text>
<text x="128.3" y="218.2" transform="rotate(90 128.3 218.2)">R220</text>
<text x="192.8" y="216.8" transform="rotate(90 192.8 216.8)">VD202</text>
<text x="72.5" y="224.4" transform="rotate(90 72.5 224.4)">A/D</text>
<text x="77.9" y="222.8" transform="rotate(90 77.9 222.8)">DA210</text>
<text x="101.3" y="225.1" transform="rotate(90 101.3 225.1)">CF</text>
<text x="113.9" y="225.2" transform="rotate(90 113.9 225.2)">9</text>
<text x="117.5" y="223.8" transform="rotate(90 117.5 223.8)">11</text>
<text x="142.7" y="223.6" transform="rotate(90 142.7 223.6)">R223</text>
<text x="157.1" y="223.6" transform="rotate(90 157.1 223.6)">R222</text>
<text x="171.5" y="223.6" transform="rotate(90 171.5 223.6)">R221</text>
<text x="36.5" y="230.8" transform="rotate(90 36.5 230.8)">R224</text>
<text x="43.6" y="231.5" transform="rotate(90 43.6 231.5)">Vd</text>
<text x="50.5" y="231.3" transform="rotate(90 50.5 231.3)">SD</text>
<text x="58.1" y="231.3" transform="rotate(90 58.1 231.3)">CV</text>
<text x="61.7" y="231.1" transform="rotate(90 61.7 231.1)">DO</text>
<text x="68.9" y="231.8" transform="rotate(90 68.9 231.8)">CI</text>
<text x="112.1" y="229.4" transform="rotate(90 112.1 229.4)">E</text>
<text x="115.7" y="229.4" transform="rotate(90 115.7 229.4)">S</text>
<text x="117.3" y="232.6" transform="rotate(90 117.3 232.6)">SW</text>
<text x="121.1" y="228.9" transform="rotate(90 121.1 228.9)">DA211.1</text>
<text x="151.7" y="233.5" transform="rotate(90 151.7 233.5)">:5</text>
<text x="162.5" y="233.5" transform="rotate(90 162.5 233.5)">:2</text>
<text x="173.3" y="233.5" transform="rotate(90 173.3 233.5)">:1</text>
<text x="45.5" y="237.4" transform="rotate(90 45.5 237.4)">10</text>
<text x="52.7" y="237.4" transform="rotate(90 52.7 237.4)">9</text>
<text x="59.9" y="237.4" transform="rotate(90 59.9 237.4)">6</text>
<text x="63.5" y="237.4" transform="rotate(90 63.5 237.4)">7</text>
<text x="70.7" y="237.4" transform="rotate(90 70.7 237.4)">8</text>
<text x="117.5" y="239.2" transform="rotate(90 117.5 239.2)">10</text>
<text x="200.3" y="237.8" transform="rotate(90 200.3 237.8)">is3</text>
<text x="32.9" y="245" transform="rotate(90 32.9 245)">+5</text>
<text x="56.3" y="245.2" transform="rotate(90 56.3 245.2)">R227</text>
<text x="65.3" y="245.2" transform="rotate(90 65.3 245.2)">R226</text>
<text x="72.5" y="245.2" transform="rotate(90 72.5 245.2)">R225</text>
<text x="88.7" y="242.7" transform="rotate(90 88.7 242.7)">KT205</text>
<text x="200.3" y="243.8" transform="rotate(90 200.3 243.8)">is2</text>
<text x="43.7" y="246.6" transform="rotate(90 43.7 246.6)">+5R</text>
<text x="112.1" y="251.8" transform="rotate(90 112.1 251.8)">C222</text>
<text x="140.9" y="249.3" transform="rotate(90 140.9 249.3)">2</text>
<text x="148.1" y="251.1" transform="rotate(90 148.1 251.1)">1</text>
<text x="200.3" y="248.6" transform="rotate(90 200.3 248.6)">is1</text>
<text x="43.7" y="256.2" transform="rotate(90 43.7 256.2)">10</text>
<text x="47.3" y="257.6" transform="rotate(90 47.3 257.6)">9</text>
<text x="59.6" y="257.6" transform="rotate(90 59.6 257.6)">5</text>
<text x="63.2" y="257.6" transform="rotate(90 63.2 257.6)">4</text>
<text x="75.7" y="257.6" transform="rotate(90 75.7 257.6)">2</text>
<text x="79.7" y="257.6" transform="rotate(90 79.7 257.6)">1</text>
<text x="140.9" y="256.5" transform="rotate(90 140.9 256.5)">3</text>
<text x="148.1" y="256.5" transform="rotate(90 148.1 256.5)">4</text>
<text x="151.3" y="252.5" transform="rotate(90 151.3 252.5)">K201</text>
<text x="158.9" y="255.8" transform="rotate(90 158.9 255.8)">8</text>
<text x="162.5" y="255.8" transform="rotate(90 162.5 255.8)">6</text>
<text x="169.7" y="254.4" transform="rotate(90 169.7 254.4)">16</text>
<text x="173.3" y="254.4" transform="rotate(90 173.3 254.4)">14</text>
<text x="180.5" y="255.8" transform="rotate(90 180.5 255.8)">1</text>
<text x="184.1" y="255.8" transform="rotate(90 184.1 255.8)">3</text>
<text x="200.3" y="254.3" transform="rotate(90 200.3 254.3)">Uis</text>
<text x="46.9" y="263.6" transform="rotate(90 46.9 263.6)">&amp;</text>
<text x="50.9" y="259.5" transform="rotate(90 50.9 259.5)">DD201.3</text>
<text x="63.2" y="263.6" transform="rotate(90 63.2 263.6)">&amp;</text>
<text x="67.1" y="259.5" transform="rotate(90 67.1 259.5)">DD201.2</text>
<text x="79.3" y="263.6" transform="rotate(90 79.3 263.6)">&amp;</text>
<text x="83.3" y="259.5" transform="rotate(90 83.3 259.5)">DD201.1</text>
<text x="101.3" y="259.8" transform="rotate(90 101.3 259.8)">13</text>
<text x="104.9" y="259.8" transform="rotate(90 104.9 259.8)">12</text>
<text x="108.5" y="263.1" transform="rotate(90 108.5 263.1)">DD201.4</text>
<text x="139.1" y="263.4" transform="rotate(90 139.1 263.4)">+5R</text>
<text x="157.1" y="259.9" transform="rotate(90 157.1 259.9)">E</text>
<text x="160.7" y="259.9" transform="rotate(90 160.7 259.9)">S</text>
<text x="162.3" y="263.1" transform="rotate(90 162.3 263.1)">SW</text>
<text x="167.9" y="259.9" transform="rotate(90 167.9 259.9)">E</text>
<text x="171.5" y="259.9" transform="rotate(90 171.5 259.9)">S</text>
<text x="173.1" y="263.1" transform="rotate(90 173.1 263.1)">SW</text>
<text x="178.7" y="259.9" transform="rotate(90 178.7 259.9)">E</text>
<text x="182.3" y="259.9" transform="rotate(90 182.3 259.9)">S</text>
<text x="184" y="263.1" transform="rotate(90 184 263.1)">SW</text>
<text x="187.7" y="259.5" transform="rotate(90 187.7 259.5)">DA211.2</text>
<text x=".8" y="264.4" transform="rotate(90 .8 264.4)">Формат А3</text>
<text x="31.1" y="268" transform="rotate(90 31.1 268)">(L1-BUS)</text>
<text x="104.6" y="267.2" transform="rotate(90 104.6 267.2)">&amp;</text>
<text x="162.5" y="269.8" transform="rotate(90 162.5 269.8)">7</text>
<text x="173.3" y="269.8" transform="rotate(90 173.3 269.8)">15</text>
<text x="184.1" y="269.8" transform="rotate(90 184.1 269.8)">2</text>
<text x="207.2" y="267.5" transform="rotate(90 207.2 267.5)">DAC</text>
<text x="38.3" y="273.4" transform="rotate(90 38.3 273.4)">RN</text>
<text x="47.3" y="270.2" transform="rotate(90 47.3 270.2)">8</text>
<text x="63.5" y="270.2" transform="rotate(90 63.5 270.2)">6</text>
<text x="63.5" y="273.5" transform="rotate(90 63.5 273.5)">DA</text>
<text x="79.7" y="270.2" transform="rotate(90 79.7 270.2)">3</text>
<text x="88.7" y="273.5" transform="rotate(90 88.7 273.5)">CA</text>
<text x="104.6" y="272.4" transform="rotate(90 104.6 272.4)">11</text>
<text x="115.7" y="270" transform="rotate(90 115.7 270)">iN AM</text>
<text x="10.2" y="286.4" transform="rotate(90 10.2 286.4)">Лист</text>
<text x="5.1" y="288.5" transform="rotate(90 5.1 288.5)">2</text>
</g>
</svg>
